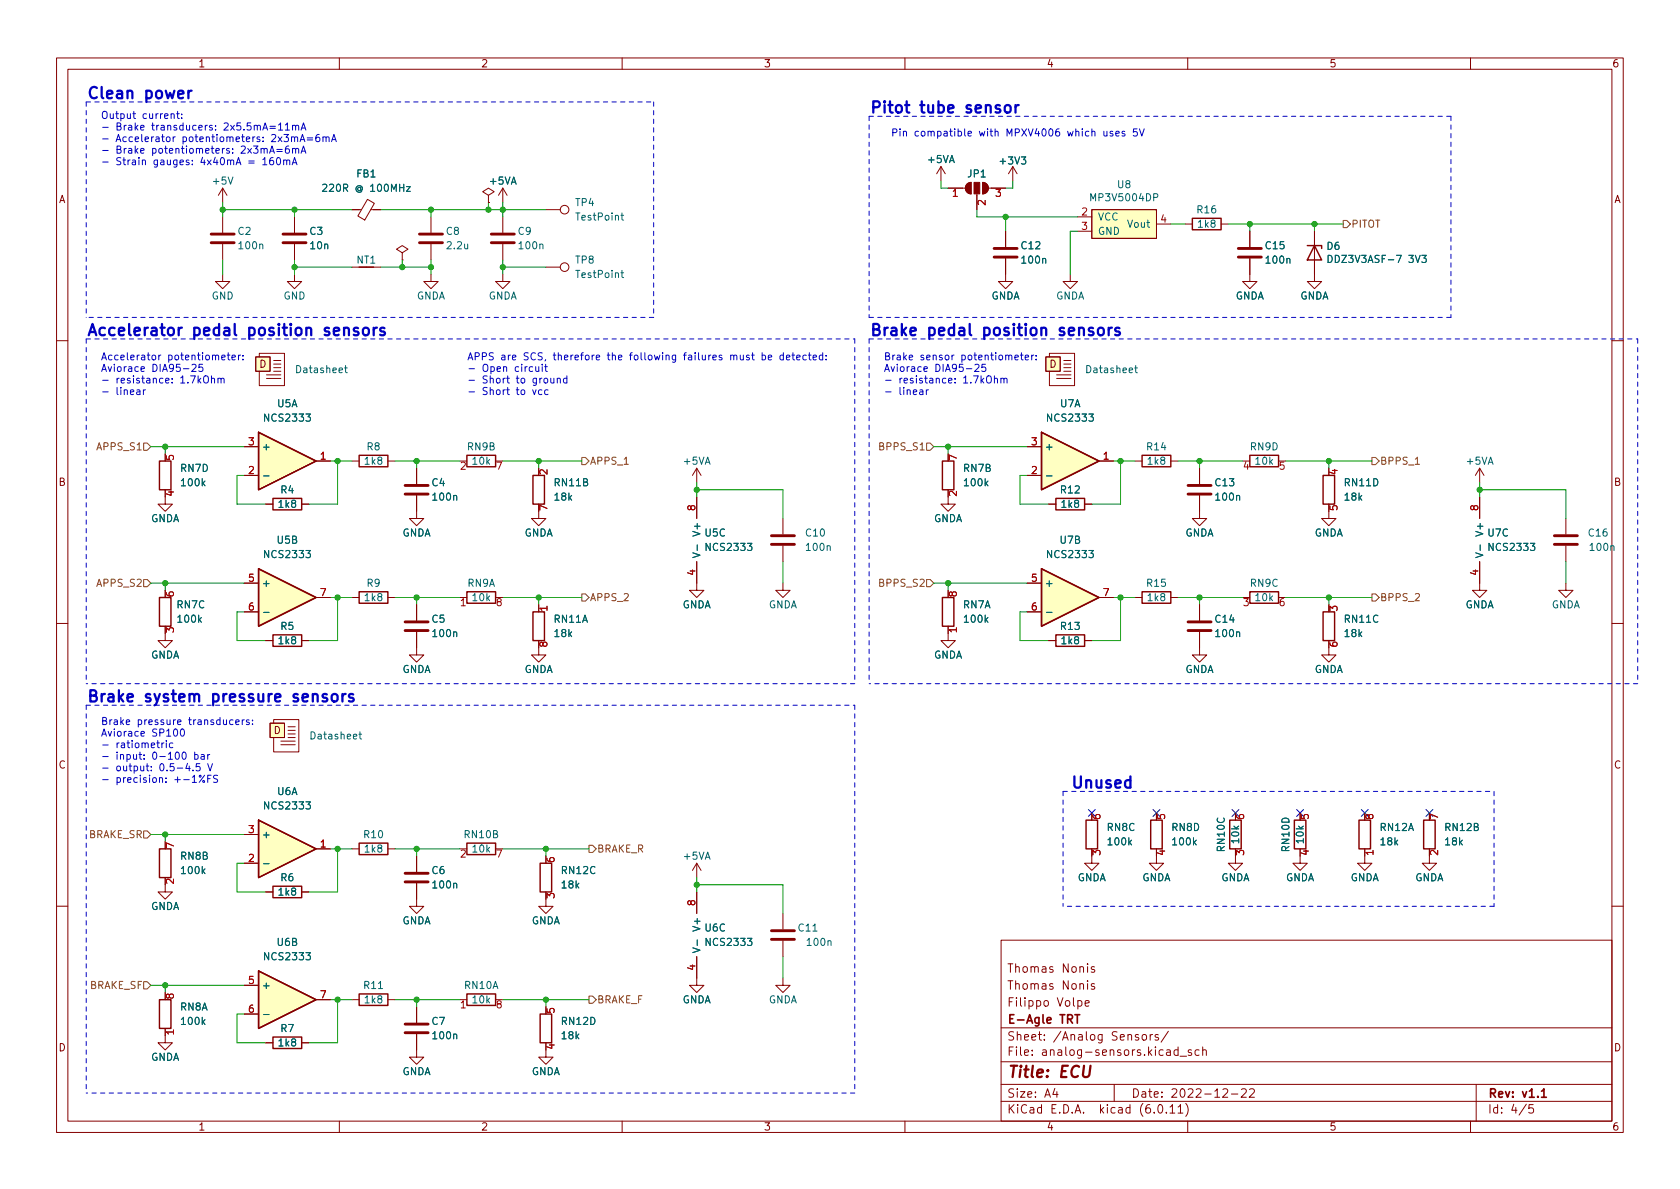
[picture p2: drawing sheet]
<svg xmlns="http://www.w3.org/2000/svg" width="297mm" height="210mm" viewBox="0 0 297 210" stroke-linecap="round" stroke-linejoin="round" font-family="sans-serif">
<g fill="none" stroke="#840000" stroke-width=".18">
<path d="M10 10.2h277v190.1h-277zM12 12.2h273v186.1h-273zM60 10.2v2M110 10.2v2M160 10.2v2M210 10.2v2M260 10.2v2M39.4 33.3l-.8 1.2M39.4 33.3v2.5M39.4 38.3v2.8M39.4 33.3l.7 1.2M52.1 38.3v2.8"/>
<path d="M62.2 37.1h1.7M65 35.2l1.2 .8-1.7 2.9-1.2-.7zM65.6 37.1h1.7M76.2 38.3v2.8M86.4 34.5l1-.6-1-.6-1.1 .6 1.1 .6v1.3M86.4 35.8h.1M88.9 33.3l-.8 1.2M88.9 33.3v2.5M88.9 38.3v2.8M88.9 33.3l.8 1.2M96.5 37.1h2.6M166.4 29.5l-.8 1.2"/>
<path d="M166.4 29.5v2.5M166.4 29.5l.7 1.2M167.6 33.3h3.1M171.7 32.3a1.02 1.02 0 0 0-1 1 1.02 1.02 0 0 0 1 1M171.7 32.3v2M172.7 34.3v2.8M173.7 32.3v2M173.7 32.3a1.02 1.02 0 0 1 1.1 1 1.02 1.02 0 0 1-1.1 1M174.8 33.3h3M179.1 29.5l-.8 1.2M179.1 29.5v2.5M179.1 29.5l.7 1.2"/>
<path d="M190.5 38.3h2.5M193 37.1h11.5v5.1h-11.5zM204.5 39.6h2.5M209.5 39.6h1.3M215.9 39.6h1.3M39.4 48.5v1.3h1.2l-1.2 1.2-1.3-1.2h1.3M39.4 43.2v2.8M52.1 48.5v1.3h1.2l-1.2 1.2-1.3-1.2h1.3M52.1 43.2v2.8M62.2 47.2h5.1M71.1 44.7l1-.6-1-.7-1 .7 1 .6v1.3M71.1 46h.1"/>
<path d="M76.2 48.5v1.3h1.3l-1.3 1.2-1.3-1.2h1.3M76.2 43.2v2.8M88.9 48.5v1.3h1.3l-1.3 1.2-1.3-1.2h1.3M88.9 43.2v2.8M96.5 47.2h2.6M177.8 45.7v4.1h1.3l-1.3 1.2-1.3-1.2h1.3M177.8 40.9v2.8M189.2 48.5v1.3h1.3l-1.3 1.2-1.2-1.2h1.2M190.5 40.9h2.5M221 45.7v4.1h1.2l-1.2 1.2-1.3-1.2h1.3M221 40.9v2.8M232.4 40.9v8.9h1.3l-1.3 1.2-1.3-1.2h1.3"/>
<path d="M10 60.2h2M43.2 79h2.5M45.2 63.1h2.6v2.6h-2.6zM45.8 63.1v-.6h4.5v5.7h-4.5v-2.5M47.1 66.9h2.6M47.1 66.3h2.6M48.4 65.7h1.3M48.4 65h1.3M48.4 64.4h1.3M48.4 63.7h1.3M181.6 79h2.5M184.9 63.1h2.6v2.6h-2.6z"/>
<path d="M185.5 63.1v-.6h4.5v5.7h-4.5v-2.5M186.8 66.9h2.6M186.8 66.3h2.6M188.1 65.7h1.3M188.1 65h1.3M188.1 64.4h1.3M188.1 63.7h1.3M285 60.2h2M29.2 86.6v2.5h1.3l-1.3 1.3-1.3-1.3h1.3M29.2 80.3v1.2M43.2 84.1h2.5M47 89.1h1.3"/>
<path d="M53.3 89.1h1.3M55.9 81.5h2.5M62.2 81.5h1.3M68.6 81.5h1.2M73.7 87.6v4.1h1.2l-1.2 1.3-1.3-1.3h1.3M73.7 82.8v2.8M81.3 81.5h1.2M87.6 81.5h1.3M95.2 89.1v2.6h1.3l-1.3 1.3-1.2-1.3h1.2M95.2 82.8v1.3M123.2 99.3v5.1h1.3l-1.3 1.3-1.3-1.3h1.3M123.2 82.8l-.8 1.3"/>
<path d="M123.2 82.8v2.5M123.2 87.9v3.8M123.2 82.8l.8 1.3M138.4 91.7v2.8M138.4 96.5v2.8M167.6 86.6v2.5h1.3l-1.3 1.3-1.2-1.3h1.2M167.6 80.3v1.2M181.6 84.1h2.5M185.4 89.1h1.3M191.8 89.1h1.2M194.3 81.5h2.5M200.7 81.5h1.2"/>
<path d="M207 81.5h1.3M212.1 87.6v4.1h1.3l-1.3 1.3-1.3-1.3h1.3M212.1 82.8v2.8M219.7 81.5h1.3M226.1 81.5h1.2M234.9 89.1v2.6h1.3l-1.3 1.3-1.2-1.3h1.2M234.9 82.8v1.3M261.6 99.3v5.1h1.3l-1.3 1.3-1.3-1.3h1.3M261.6 82.8v2.5M261.6 87.9v3.8M261.6 82.8l-.7 1.3M261.6 82.8l.8 1.3"/>
<path d="M276.9 91.7v2.8M276.9 96.5v2.8M10 110.2h2M29.2 110.7v2.6h1.3l-1.3 1.2-1.3-1.2h1.3M29.2 104.4v1.3M43.2 103.1h2.5M43.2 108.2h2.5M47 113.3h1.3M53.3 113.3h1.3M55.9 105.7h2.5M62.2 105.7h1.3M68.6 105.7h1.2"/>
<path d="M73.7 111.8v4h1.2l-1.2 1.3-1.3-1.3h1.3M73.7 106.9v2.8M81.3 105.7h1.2M87.6 105.7h1.3M95.2 113.3v2.5h1.3l-1.3 1.3-1.2-1.3h1.2M95.2 106.9v1.3M138.4 103.1v1.3h1.3l-1.3 1.3-1.2-1.3h1.2M167.6 110.7v2.6h1.3l-1.3 1.2-1.2-1.2h1.2M167.6 104.4v1.3M181.6 103.1h2.5M181.6 108.2h2.5M185.4 113.3h1.3"/>
<path d="M191.8 113.3h1.2M194.3 105.7h2.5M200.7 105.7h1.2M207 105.7h1.3M212.1 111.8v4h1.3l-1.3 1.3-1.3-1.3h1.3M212.1 106.9v2.8M219.7 105.7h1.3M226.1 105.7h1.2M234.9 113.3v2.5h1.3l-1.3 1.3-1.2-1.3h1.2M234.9 106.9v1.3M276.9 103.1v1.3h1.2l-1.2 1.3-1.3-1.3h1.3M285 110.2h2"/>
<path d="M47.8 127.9h2.5v2.5h-2.5zM48.4 127.9v-.7h4.4v5.8h-4.4v-2.6M49.7 131.7h2.5M49.7 131.1h2.5M50.9 130.4h1.3M50.9 129.8h1.3M50.9 129.2h1.3M50.9 128.5h1.3M29.2 155.2v2.5h1.3l-1.3 1.3-1.3-1.3h1.3M29.2 148.8v1.3M43.2 152.6h2.5M43.2 147.6h2.5"/>
<path d="M47 157.7h1.3M53.3 157.7h1.3M55.9 150.1h2.5M62.2 150.1h1.3M68.6 150.1h1.2M73.7 156.2v4.1h1.2l-1.2 1.2-1.3-1.2h1.3M73.7 151.4v2.8M81.3 150.1h1.2M87.6 150.1h1.3M96.5 157.7v2.6h1.3l-1.3 1.2-1.3-1.2h1.3M96.5 151.4v1.2M123.2 152.6v2.6"/>
<path d="M123.2 157.7v3.8M123.2 152.6l-.8 1.3M123.2 152.6l.8 1.3M193 150.1v2.5h1.3l-1.3 1.3-1.2-1.3h1.2M193 143.8v1.2M204.5 150.1v2.5h1.2l-1.2 1.3-1.3-1.3h1.3M204.5 143.8v1.2M218.4 150.1v2.5h1.3l-1.3 1.3-1.2-1.3h1.2M218.4 143.8v1.2M229.9 150.1v2.5h1.2l-1.2 1.3-1.3-1.3h1.3M229.9 143.8v1.2M241.3 150.1v2.5h1.3l-1.3 1.3-1.3-1.3h1.3"/>
<path d="M241.3 143.8v1.2M252.7 150.1v2.5h1.3l-1.3 1.3-1.2-1.3h1.2M252.7 143.8v1.2M10 160.2h2M29.2 175.5v1.3M43.2 174.2h2.5M43.2 179.3h2.5M55.9 176.8h2.5M62.2 176.8h1.3M68.6 176.8h1.2M73.7 178v2.8M81.3 176.8h1.2"/>
<path d="M87.6 176.8h1.3M96.5 178v1.3M123.2 169.2v5h1.3l-1.3 1.3-1.3-1.3h1.3M138.4 173v1.2h1.3l-1.3 1.3-1.2-1.3h1.2M138.4 161.5v2.8M138.4 166.4v2.8M177 166.3h108v32h-108zM184.7 177l.4-.1 .3 .3v.4l-.3 .3h-.4l-.1-.3v-.4zM186.1 174l-.3-.1-.2 .2v.3l.5 .1v.4h-.5M186.1 171l-.3-.1-.2 .2v.3l.5 .1v.4h-.5M285 160.2h2M29.2 181.9v2.5h1.3l-1.3 1.3-1.3-1.3h1.3"/>
<path d="M47 184.4h1.3M53.3 184.4h1.3M60 198.3v2M73.7 182.9v4h1.2l-1.2 1.3-1.3-1.3h1.3M96.5 184.4v2.5h1.3l-1.3 1.3-1.3-1.3h1.3M110 198.3v2M160 198.3v2M177 194.8h108M177 191.8h108M177 187.8h108M177 181.8h108M182.5 186.5v.1"/>
<path d="M182.5 185.7v.1M184.6 183.8v.1M184.6 183v.1M194.9 182.9v1.2l-.3 .3h-.4M194.9 183l-.5-.1-.3 .3v.4l.2 .3h.6M197 191.8v3M206.6 182.4l-1.3 1.9M208.6 186.8h1.2M209.6 195.1a1.72 1.72 0 0 1 0 2.3M210 198.3v2M210.6 185.7l-.3-.1-.2 .2v.3l.5 .1v.4h-.5M212 185.7l-.4-.1-.3 .3v.4l.1 .3h.6"/>
<path d="M212.6 185.8l.3-.2 .3 .1 .1 .9M212.6 185.1v1.5M217.7 193.5h1.2M219.5 192.7l.6-.2 .2 .2 .1 .3-1 1h1M220.9 192.7l.6-.2 .2 .2 .1 .3-.9 1h.9M260 198.3v2M261 191.8v6.5M271.1 195.3h-.7l-.1 .7 .2-.1 .5 .1 .2 .2-.1 .5-.2 .1-.6-.1"/>
<circle cx="99.8" cy="37.1" r=".76"/>
<circle cx="99.8" cy="47.2" r=".76"/>
</g>
<path d="M185.1 180.4l.7-.1v-.3l-.5-.1-.2 .2 .1 .8h.6" fill="none" stroke="#840000" stroke-width=".3"/>
<g fill="none" stroke="#840000" stroke-width=".51">
<path d="M37.3 42.9h4.1M37.3 41.4h4.1M50 42.9h4.1M50 41.4h4.1M74.2 42.9h4M74.2 41.4h4M86.9 42.9h4M86.9 41.4h4M175.8 45.5h4M175.8 43.9h4M218.9 45.5h4.1M218.9 43.9h4.1"/>
<path d="M71.6 87.4h4.1M71.6 85.8h4.1M136.4 94.7h4.1M136.4 96.3h4.1M210.1 87.4h4M210.1 85.8h4M274.8 94.7h4.1M274.8 96.3h4.1M71.6 111.5h4.1M71.6 110h4.1M210.1 111.5h4M210.1 110h4"/>
<path d="M71.6 156h4.1M71.6 154.4h4.1M136.4 164.6h4.1M136.4 166.1h4.1M71.6 182.6h4.1M71.6 181.1h4.1"/>
</g>
<g fill="none" stroke="#006464" stroke-width=".18">
<path d="M40.3 31.3l.5 1.3 .4-1.3M109.8 38.1h.5M110 37.7v1l.3 .2M180.6 27.7h.8l-.5 .5 .4 .2v.5l-.2 .1-.5-.1M204 34.9h.6l.1-.2v-.3l-.7-.2v1.3M45.9 43.3l.2-.1h.3l.1 .8M82.1 43.2l.1 .7 .3 .1 .2-.1M82.7 43.2v.8M95.5 43.3l.1-.1h.3l.1 .8M109.8 48.2h.5M110 47.8v1.1l.3 .2M184.4 45.8l.1-.1 .3 .1 .1 .7"/>
<path d="M227.5 45.8l.2-.1 .3 .1 .1 .7M246.9 45.1h.9l-.6 1.3M54.1 73.2h.8l-.4 .5 .3 .1v.6l-.2 .1-.5-.1M60.9 65.1h.5M61.1 64.6v1.1l.3 .2M192.5 73.2h.8l-.4 .5 .4 .1v.6l-.2 .1-.6-.1M200.6 65.1h.5M200.8 64.6v1.1l.3 .2M35.9 85.4l.3 .5M36.2 85.1l-.4 .4M46.6 84.2h1M54.1 97.3h.8l-.4 .5 .3 .1v.6l-.2 .1-.5-.1"/>
<path d="M80.2 87.7l.2-.1 .3 .1 .1 .8M123.3 96.4v.9M132.2 96.1h.7l-.4 .5 .4 .1v.5l-.2 .1-.5-.1M146.3 96.6l.1-.1 .3 .1 .1 .7M174.3 85.4l.4 .5M174.7 85.1l-.5 .4M185 84.2h1M192.5 97.3h.8l-.4 .5 .4 .1v.6l-.2 .1-.6-.1M218.6 87.7l.2-.1 .3 .1 .1 .8M261.7 96.4v.9M270.6 96.1h.8l-.4 .5 .3 .1v.5l-.2 .1-.5-.1M284.8 96.6l.2-.1 .3 .1 .1 .7"/>
<path d="M35.2 109.6l.4 .4M35.6 109.2l-.5 .5M46.6 108.3h1M80.2 111.9l.2-.2 .3 .1 .1 .8M174.3 109.6l.4 .4M174.7 109.2l-.5 .5M185 108.3h1M218.6 111.9l.2-.2 .3 .1 .1 .8M63.5 129.8h.4M63.6 129.4v1.1l.3 .2M35.9 154l.3 .5M36.2 153.6l-.4 .5"/>
<path d="M46.6 152.7h1M54.1 141.8h.8l-.4 .5 .3 .1v.5l-.2 .2-.5-.2M80.2 156.3l.2-.1h.3l.1 .8M199.7 148.9l.4 .5M200.1 148.6l-.5 .4M211.1 148.9l.4 .5M211.5 148.6l-.5 .4M46.6 179.4h1M54.1 168.5h.8l-.4 .4 .3 .2v.5l-.2 .1-.5-.1M66.9 174.8h.7M123.3 166.2v1M132.2 165.9h.7l-.4 .5 .4 .1v.6l-.2 .1-.5-.1"/>
<path d="M143.7 164.7h.8M146.4 166.5l.2-.2 .3 .1v.8M35.9 180.7l.3 .5M36.2 180.3l-.4 .5M80.2 183l.2-.1h.3l.1 .8"/>
</g>
<g fill="none" stroke="#840000" stroke-width=".25">
<path d="M210.8 38.6h5.1v2h-5.1zM231.1 43.4h2.6v.5M232.4 43.4l1.3 2.6h-2.6zM45.7 76.4l10.2 5.1-10.2 5.1zM184.1 76.4l10.2 5.1-10.2 5.1zM28.2 81.5h2v5.1h-2zM48.3 88.1h5v2.1h-5zM63.5 80.5h5.1v2h-5.1zM82.5 80.5h5.1v2h-5.1zM94.2 84.1h2.1v5h-2.1zM166.6 81.5h2.1v5.1h-2.1zM186.7 88.1h5.1v2.1h-5.1z"/>
<path d="M201.9 80.5h5.1v2h-5.1zM221 80.5h5.1v2h-5.1zM233.9 84.1h2.1v5h-2.1zM28.2 105.7h2v5h-2zM45.7 100.6l10.2 5.1-10.2 5zM48.3 112.3h5v2h-5zM63.5 104.6h5.1v2.1h-5.1zM82.5 104.6h5.1v2.1h-5.1zM94.2 108.2h2.1v5.1h-2.1zM166.6 105.7h2.1v5h-2.1zM184.1 100.6l10.2 5.1-10.2 5zM186.7 112.3h5.1v2h-5.1z"/>
<path d="M201.9 104.6h5.1v2.1h-5.1zM221 104.6h5.1v2.1h-5.1zM233.9 108.2h2.1v5.1h-2.1zM28.2 150.1h2v5.1h-2zM45.7 145l10.2 5.1-10.2 5.1zM48.3 156.7h5v2h-5zM63.5 149.1h5.1v2h-5.1zM82.5 149.1h5.1v2h-5.1zM95.5 152.6h2v5.1h-2zM192 145h2.1v5.1h-2.1zM203.5 145h2v5.1h-2zM217.4 145h2.1v5.1h-2.1z"/>
<path d="M228.9 145h2v5.1h-2zM240.3 145h2v5.1h-2zM251.7 145h2v5.1h-2zM28.2 176.8h2v5.1h-2zM45.7 171.7l10.2 5.1-10.2 5.1zM63.5 175.8h5.1v2h-5.1zM82.5 175.8h5.1v2h-5.1zM95.5 179.3h2v5.1h-2zM48.3 183.4h5v2h-5z"/>
</g>
<g fill="none" stroke="#a90000" stroke-width=".18">
<path d="M168.5 33.8l.4-.3v1.2M174.2 35.4v.8l-.9-.8-.4 .3 .1 .5M176.1 33.5h.8l-.4 .4 .3 .2v.5l-.1 .1-.6-.1M29.4 80.6v.6l.6 .1-.1-.2v-.4l.2-.2 .5 .1 .1 .2-.1 .5M30.3 86.8v.8l-1-.3M81.6 81.8l.4-.1 .3 .4-.8 .9h.8M87.8 81.7h.9l-.6 1.3M96.7 83.1v.8l-.9-.8-.4 .2 .2 .5M96.7 89.9l-1.3-.5v.8M169.1 86.9v.8l-.9-.8-.4 .2 .2 .5M169.1 81l-1.3-.5v.8M220.3 81.7l-.3 .9h.8"/>
<path d="M227 81.7h-.6l-.1 .6 .2-.1 .4 .1 .2 .1-.1 .5-.2 .1-.5-.1M235.1 89.5v.6h.6l-.1-.1 .1-.5 .2-.1 .4 .1 .1 .2-.1 .4M236 83v.8l-.9-.3M29.4 111.8v-.8l.5 .4 .1-.3h.6l.1 .2-.1 .5M29.4 104.8l.1 .3a.86 .86 0 0 0 1.2 0l-.1-.4h-.5l-.2 .2v.2l.2 .3M81.6 106.2l.3-.3v1.2M88.1 106.4l-.2-.2 .1-.2 .1-.1h.4l.1 .2v.2l-.6 .2-.1 .1 .1 .4 .1 .1h.4l.1-.2v-.3l-.2-.2M96 113.8l.2-.2h.4l.1 .2v.4l-.5 .1-.2-.1-.1-.6h-.2l-.2 .1-.1 .3 .2 .2 .1 .1 .3-.3M96.7 107.6h-1.3l.4 .3M168.4 104.9l.2-.2h.4l.1 .2-.1 .4-.4 .1-.2-.1-.1-.6h-.2l-.2 .1-.1 .3 .2 .2 .1 .1 .3-.3M169.1 111.4h-1.3l.4 .3M219.9 105.9h.8l-.4 .4 .3 .2v.5l-.1 .1-.6-.1"/>
<path d="M226.9 105.9h-.3a.85 .85 0 0 0 0 1.2l.4-.1 .1-.4-.3-.3-.3 .1-.2 .2M235.1 108v-.8l.5 .4 .1-.3h.6l.1 .1-.1 .6M235.1 113.7l.1 .3a.86 .86 0 0 0 1.2 0l-.1-.4h-.4l-.3 .2 .1 .4 .2 .1M30.7 155.5v.7l-.9-.7-.4 .2 .1 .5M30.7 149.6l-1.3-.6v.9M81.6 150.4l.4-.1 .3 .4-.8 .9h.8M87.8 150.3h.9l-.6 1.3M96.7 158.8v-.8l.5 .4 .1-.3h.6l.1 .1-.1 .6M96.7 151.8l.1 .3a.86 .86 0 0 0 1.2 0l-.1-.4h-.5l-.2 .2v.2l.2 .3M193.2 151.2v-.8l.5 .4 .1-.4h.6l.1 .2-.1 .6M193.2 144.2l.1 .3a.86 .86 0 0 0 1.2 0l-.1-.4-.4-.1-.3 .3 .1 .3 .2 .2M204.7 144.1v.6l.6 .1-.2-.2 .1-.4 .2-.2 .4 .1 .1 .2-.1 .5"/>
<path d="M205.5 150.3v.8l-.9-.3M218.6 151.2v-.8l.5 .4 .1-.4h.6l.1 .2-.1 .6M218.6 144.2l.1 .3a.86 .86 0 0 0 1.2 0l-.1-.4-.4-.1-.3 .3 .1 .3 .2 .2M230.1 144.1v.6l.6 .1-.2-.2 .1-.4 .2-.2 .4 .1 .1 .2-.1 .5M230.9 150.3v.8l-.9-.3M242 144.3l.3-.3 .3 .1 .2 .2-.1 .3-.4 .2-.2-.2-.2-.5-.2-.1-.1 .2-.1 .3 .1 .2 .2 .1 .2-.3M242.8 150.7h-1.3l.4 .4M254.2 150.4v.8l-.9-.8-.4 .2 .1 .5M254.2 144.5l-1.3-.5v.8M29.9 176l.3-.2h.4l.1 .2-.1 .4-.4 .1-.2-.1-.2-.6h-.2l-.1 .1-.1 .4 .1 .1 .2 .1 .2-.2M81.6 177.3l.3-.3v1.2M88.1 177.5l-.2-.2 .1-.2 .1-.1h.4l.1 .2v.2l-.6 .2-.1 .2 .1 .3 .1 .1h.4l.1-.2v-.2l-.2-.3"/>
<path d="M96.7 178.4v.6h.6l-.1-.1 .1-.5 .1-.1 .5 .1 .1 .2-.1 .4M30.7 182.5h-1.3l.4 .4M97.6 184.6v.8l-.9-.3"/>
</g>
<g fill="#ffffc2" stroke="#ffffc2" stroke-width=".18">
<path d="M45.7 76.4l10.2 5.1-10.2 5.1z"/>
<path d="M193 37.1h11.5v5.1h-11.5z"/>
<path d="M45.2 63.1h2.6v2.6h-2.6z"/>
<path d="M45.7 171.7l10.2 5.1-10.2 5.1z"/>
<path d="M45.7 100.6l10.2 5.1-10.2 5z"/>
<path d="M184.1 100.6l10.2 5.1-10.2 5z"/>
<path d="M184.1 76.4l10.2 5.1-10.2 5.1z"/>
<path d="M184.9 63.1h2.6v2.6h-2.6z"/>
<path d="M45.7 145l10.2 5.1-10.2 5.1z"/>
<path d="M47.8 127.9h2.5v2.5h-2.5z"/>
</g>
<g fill="#840000" stroke="#840000" stroke-width=".18">
<path d="M171 32.6l.7-.3v2a1.02 1.02 0 0 1-.9-.6 1.02 1.02 0 0 1 .2-1.1z"/>
<path d="M172.2 32.3h1v2h-1z"/>
<path d="M173.7 32.3a1.02 1.02 0 0 1 1.1 1 1.02 1.02 0 0 1-1.1 1z"/>
</g>
<g fill="none" stroke="#725600" stroke-width=".18">
<path d="M237.5 39h.6l.7 .6-.7 .7h-.6zM25.4 78.4h.6l.7 .6-.7 .6h-.6zM162.7 79.6h.7M163.8 78.4h.7l.6 .6-.6 .6h-.7zM102.9 80.9h.6l.6 .6-.6 .7h-.6zM242.6 80.9h.6l.6 .6-.6 .7h-.6zM250.2 82.1h.8M25.4 102.5h.6l.7 .6-.7 .7h-.6zM102.9 105h.6l.6 .7-.6 .6h-.6zM163.8 102.5h.7l.6 .6-.6 .7h-.7zM242.6 105h.6l.6 .7-.6 .6h-.6zM25.4 146.9h.6l.7 .7-.7 .6h-.6z"/>
<path d="M104.1 149.5h.7l.6 .6-.6 .6h-.7zM25.4 173.6h.6l.7 .6-.7 .7h-.6zM104.1 176.1h.7l.6 .7-.6 .6h-.7z"/>
</g>
<g fill="none" stroke="#0000c2" stroke-width=".18">
<path d="M23.7 19.7v1.1l.3 .2M31.4 19.7v1.1l.3 .2M18.2 22.5h.9M18.2 24.6h.9M18.2 26.6h.9M18.2 28.7h.9M23.5 20.1h.5M25.2 28.4l.2-.1 .3 .1v.7M29.5 24.3l.3-.1 .3 .2v.4l-.3 .2h-.3l-.1-.2zM30.6 24.2v.8M31 24.2l-.4 .2M31.2 20.1h.5"/>
<path d="M32.1 20.8v.2M32.1 20.2v.1M34 29v.1M34 28.4v.1M37.5 22.2h-.3l-.2 .1 .1 .2 .4 .1v.3h-.5M38.1 22.9v.1M38.1 22.2v.1M39.7 26.2l-.4 .3M40.5 26.3l-.3-.1-.1 .2v.2l.4 .1v.3h-.4M41.1 27v.1M41.1 26.3v.1M45.1 24.2l-.4 .2"/>
<path d="M45.9 24.3l-.3-.1-.2 .2 .1 .2 .4 .1v.3h-.5M46.5 28.2l.3-.3v1.2M46.5 29.1h.7M46.5 24.9v.1M46.5 24.3v.1M53.2 23l.5-1.3 .4 1.3M53.2 27.1l.5-1.3 .4 1.3M53.4 22.6h.6M53.4 26.7h.6M58.6 25l.4-1.2 .5 1.2M58.7 24.7h.6M170.6 22.8v1.1l.1 .2"/>
<path d="M171.2 23.6l.6-.1-.1-.2-.4-.1-.1 .2v.6h.5M201 22.8h-.6v.6l.2-.1h.4l.1 .2-.1 .4-.1 .2-.5-.2M201.5 22.8l.4 1.3 .4-1.3M18.2 67.2h.9M18.2 69.3h.9M24.9 65.3l.6-.2v-.2l-.4-.1-.2 .2 .1 .6h.5M25.7 68.9l-.3 .3M27 62.9l.3-.1 .2 .2v.4l-.2 .2h-.3l-.1-.2zM28.1 62.8v.8M28.4 62.8l-.3 .2M29.3 67.3l.6-.1-.1-.3h-.3l-.2 .2v.6h.5M30.4 67.6v.1"/>
<path d="M30.4 66.9v.2M35.8 64.4h-.6v.6l.1-.1 .5 .1 .1 .1-.1 .5-.2 .1-.4-.1M39.1 67.1l.2-.2h.3v.8M41 63.2l.6-.1v-.2l-.4-.1-.2 .2 .1 .6h.5M42.2 62.8v.8M42.5 62.8l-.3 .2M43 63.5v.1M43 62.9v.1M82.9 67.2h1M82.9 69.3h1M82.9 65.2h1M89.6 66.9h.5"/>
<path d="M89.6 68.9h.5M89.8 66.5v1.1l.3 .1M89.8 68.5v1.1l.3 .2M96.3 64.8h.5M96.5 64.4v1.1l.3 .2M105.4 63.2l.6-.1v-.2l-.4-.1-.2 .2 .1 .6h.5M119.5 62.8v1l-.3 .3-.3-.1M119.5 62.9l-.4-.1-.2 .2 .1 .6h.5M120.8 62.8h.5M129.2 62.9l.2-.1 .3 .1v.7M129.2 62.8v.8M134.8 62.9l.3-.1 .3 .2-.2 .6h-.4"/>
<path d="M134.8 62.4v1.2M135.8 63.2l.7-.1-.1-.2-.4-.1-.2 .2 .1 .6h.5M138.5 62.9l-.4-.1-.2 .2 .1 .6h.5M156.6 67.2h1M156.6 69.3h1M163.4 65.3l.6-.2-.1-.2-.4-.1-.1 .2v.6h.5M164.1 68.9l-.3 .3M167.7 67.3l.6-.1v-.3h-.4l-.2 .2 .1 .6h.5M168.7 62.8l-.4 .2M168.9 67.6v.1M168.9 66.9v.2M174.2 64.4h-.6v.6l.2-.1 .4 .1 .1 .1-.1 .5-.1 .1-.5-.1"/>
<path d="M177.5 67.1l.2-.2h.3l.1 .8M181.3 63.2l.6-.1-.1-.2-.4-.1-.1 .2v.6h.5M182.4 62.8v.8M182.8 62.8l-.4 .2M183.2 63.5v.1M183.2 62.9v.1M18.2 131.7h.9M18.2 133.8h.9M18.2 135.8h.9M18.2 137.9h.9M24.9 129.8l.6-.2v-.2l-.4-.1-.2 .2 .1 .6h.5M25.5 134.1v.2"/>
<path d="M25.5 133.5v.1M26.7 136.2v.1M26.7 135.5v.1M28.2 137.6l.2-.1 .3 .1v.8M29.3 138.2v.2M29.3 137.6v.1M29.4 131v.1M29.4 131.4v.8M30.6 131.4h-.4l-.2 .2 .1 .6h.5M31.4 127.7l.6-.1-.1-.3h-.3l-.2 .2 .1 .6h.4M32.4 133.1l.1-.1a.68 .68 0 0 1 .4 .6 .68 .68 0 0 1-.4 .7 .84 .84 0 0 1-.1-1.2zM35.3 135h-.6v.6l.2-.1 .4 .1 .1 .2-.1 .4-.1 .1-.5-.1"/>
<path d="M38.5 137.1h-.5l-.2 .1v.4l.6 .2 .1 .3-.3 .3-.4-.1M44 127.3h-.3l-.1 .2v.2l.4 .1v.3h-.4M44.6 128v.1M44.6 127.3v.2"/>
</g>
<path d="M160 18.6h.8M160.3 17.9v1.7l.1 .2 .4 .1M31.6 57.9v1.4M32.2 57.9l-.4 .1-.2 .3" fill="none" stroke="#0000c2" stroke-width=".4"/>
<g fill="none" stroke="#0000c2" stroke-width=".18" stroke-dasharray=".8 .8">
<path d="M15.2 18v38.1M15.2 18h100.4M115.6 18v38.1M153.7 20.6h102.8M153.7 20.6v35.5M256.5 20.6v35.5M15.2 59.9h135.9M15.2 59.9v61M115.6 56.1h-100.4M151.1 59.9v61M153.7 59.9h135.9M153.7 59.9v61"/>
<path d="M256.5 56.1h-102.8M289.6 59.9v61M15.2 124.7h135.9M15.2 124.7v68.6M151.1 124.7v68.6M151.1 120.9h-135.9M188 139.9h76.2M188 139.9v20.4M264.2 139.9v20.4M289.6 120.9h-135.9M264.2 160.3h-76.2M151.1 193.3h-135.9"/>
</g>
<g fill="none" stroke="#009600" stroke-width=".18">
<path d="M39.4 35.8v2.5M39.4 37.1h22.8M52.1 37.1v1.2M67.3 37.1h29.2M76.2 37.1v1.2M86.4 35.8v1.3M88.9 35.8v2.5M166.4 32v1.3h1.2M172.7 37.1v1.2h17.8M177.8 38.3v2.6M179.1 32v1.3h-1.3M207 39.6h2.5"/>
<path d="M217.2 39.6h20.3M221 39.6v1.3M232.4 39.6v1.3M39.4 46v2.5M52.1 46v2.5M52.1 47.2h10.1M67.3 47.2h8.9M71.1 46v1.2M76.2 46v2.5M88.9 47.2h7.6M88.9 46v2.5M190.5 40.9h-1.3v7.6"/>
<path d="M26.7 79h16.5M29.2 79v1.3M165.1 79h16.5M167.6 79v1.3M43.2 84.1h-1.3v5h5.1M58.4 81.5h3.8M59.7 81.5v7.6h-5.1M69.8 81.5h11.5M73.7 81.5v1.3M88.9 81.5h14M95.2 81.5v1.3M123.2 86.6h15.2v5.1"/>
<path d="M123.2 85.3v2.6M138.4 99.3v3.8M181.6 84.1h-1.3v5h5.1M196.8 81.5h3.9M198.1 81.5v7.6h-5.1M208.3 81.5h11.4M212.1 81.5v1.3M227.3 81.5h15.3M234.9 81.5v1.3M261.6 85.3v2.6M261.6 86.6h15.3v5.1M276.9 99.3v3.8"/>
<path d="M26.7 103.1h16.5M29.2 103.1v1.3M43.2 108.2h-1.3v5.1h5.1M58.4 105.7h3.8M59.7 105.7v7.6h-5.1M69.8 105.7h11.5M73.7 105.7v1.2M88.9 105.7h14M95.2 105.7v1.2M165.1 103.1h16.5M167.6 103.1v1.3M181.6 108.2h-1.3v5.1h5.1"/>
<path d="M196.8 105.7h3.9M198.1 105.7v7.6h-5.1M208.3 105.7h11.4M212.1 105.7v1.2M227.3 105.7h15.3M234.9 105.7v1.2M26.7 147.6h16.5M29.2 147.6v1.2M43.2 152.6h-1.3v5.1h5.1M58.4 150.1h3.8M59.7 150.1v7.6h-5.1M69.8 150.1h11.5"/>
<path d="M73.7 150.1v1.3M88.9 150.1h15.2M96.5 150.1v1.3M123.2 156.5h15.2v5M123.2 155.2v2.5M26.7 174.2h16.5M29.2 174.2v1.3M43.2 179.3h-1.3v5.1h5.1M58.4 176.8h3.8M59.7 176.8v7.6h-5.1M69.8 176.8h11.5M73.7 176.8v1.2"/>
<path d="M88.9 176.8h15.2M96.5 176.8v1.2M138.4 169.2v3.8"/>
</g>
<path d="M192.4 143.1l1.2 1.3M193.6 143.1l-1.2 1.3M203.9 143.1l1.2 1.3M205.1 143.1l-1.2 1.3M217.8 143.1l1.2 1.3M219 143.1l-1.2 1.3M229.3 143.1l1.2 1.3M230.5 143.1l-1.2 1.3M240.7 143.1l1.2 1.3M241.9 143.1l-1.2 1.3M252.1 143.1l1.2 1.3M253.3 143.1l-1.2 1.3" fill="none" stroke="#000084" stroke-width=".18"/>
<g fill="#009600" stroke="#009600" stroke-width=".18">
<circle cx="73.7" cy="150.1" r=".46"/>
<circle cx="96.5" cy="176.8" r=".46"/>
<circle cx="59.7" cy="105.7" r=".46"/>
<circle cx="73.7" cy="105.7" r=".46"/>
<circle cx="95.2" cy="105.7" r=".46"/>
<circle cx="76.2" cy="47.2" r=".46"/>
<circle cx="71.1" cy="47.2" r=".46"/>
<circle cx="88.9" cy="37.1" r=".46"/>
<circle cx="88.9" cy="47.2" r=".46"/>
<circle cx="86.4" cy="37.1" r=".46"/>
<circle cx="76.2" cy="37.1" r=".46"/>
<circle cx="95.2" cy="81.5" r=".46"/>
<circle cx="73.7" cy="81.5" r=".46"/>
<circle cx="123.2" cy="86.6" r=".46"/>
<circle cx="96.5" cy="150.1" r=".46"/>
<circle cx="123.2" cy="156.5" r=".46"/>
<circle cx="29.2" cy="79" r=".46"/>
<circle cx="39.4" cy="37.1" r=".46"/>
<circle cx="52.1" cy="37.1" r=".46"/>
<circle cx="52.1" cy="47.2" r=".46"/>
<circle cx="59.7" cy="81.5" r=".46"/>
<circle cx="29.2" cy="174.2" r=".46"/>
<circle cx="73.7" cy="176.8" r=".46"/>
<circle cx="59.7" cy="176.8" r=".46"/>
<circle cx="59.7" cy="150.1" r=".46"/>
<circle cx="29.2" cy="147.6" r=".46"/>
<circle cx="29.2" cy="103.1" r=".46"/>
<circle cx="167.6" cy="79" r=".46"/>
<circle cx="167.6" cy="103.1" r=".46"/>
<circle cx="177.8" cy="38.3" r=".46"/>
<circle cx="198.1" cy="105.7" r=".46"/>
<circle cx="234.9" cy="105.7" r=".46"/>
<circle cx="261.6" cy="86.6" r=".46"/>
<circle cx="212.1" cy="105.7" r=".46"/>
<circle cx="198.1" cy="81.5" r=".46"/>
<circle cx="212.1" cy="81.5" r=".46"/>
<circle cx="234.9" cy="81.5" r=".46"/>
<circle cx="221" cy="39.6" r=".46"/>
<circle cx="232.4" cy="39.6" r=".46"/>
</g>
<g font-size="2.8" fill="#0000c2">
<text x="15.2" y="17.5">Clean</text>
<text x="25.5" y="17.5">power</text>
<text x="153.7" y="20">Pitot</text>
<text x="162.6" y="20">tube</text>
<text x="171" y="20">sensor</text>
<text x="15.2" y="59.4">Accelerator</text>
<text x="34" y="59.4">pedal</text>
<text x="44.1" y="59.4">position</text>
<text x="58" y="59.4">sensors</text>
<text x="153.7" y="59.4">Brake</text>
<text x="164" y="59.4">pedal</text>
<text x="174.1" y="59.4">position</text>
<text x="187.9" y="59.4">sensors</text>
<text x="15.2" y="124.1">Brake</text>
<text x="25.5" y="124.1">system</text>
<text x="37.8" y="124.1">pressure</text>
<text x="52.4" y="124.1">sensors</text>
<text x="189.2" y="139.4">Unused</text>
</g>
<g font-size="2.8" fill="#840000">
<text x="178" y="191.2">Title:</text>
<text x="187.3" y="191.2">ECU</text>
</g>
<g font-size="2.1" fill="#840000">
<text x="178" y="172.5">Thomas</text>
<text x="187.7" y="172.5">Nonis</text>
<text x="178" y="178.5">Filippo</text>
<text x="178" y="175.5">Thomas</text>
<text x="186.9" y="178.5">Volpe</text>
<text x="187.7" y="175.5">Nonis</text>
<text x="178" y="184.5">Sheet:</text>
<text x="178" y="181.5">E-Agle</text>
<text x="186.2" y="184.5">/Analog</text>
<text x="187.4" y="181.5">TRT</text>
<text x="196.6" y="184.5">Sensors/</text>
<text x="178" y="187.2">File:</text>
<text x="184.4" y="187.2">analog-sensors.kicad_sch</text>
<text x="178" y="197.4">KiCad</text>
<text x="178" y="194.6">Size:</text>
<text x="184.7" y="194.6">A4</text>
<text x="185.7" y="197.4">E.D.A.</text>
<text x="194.6" y="197.4">kicad</text>
<text x="200" y="194.6">Date:</text>
<text x="201.8" y="197.4">(6.0.11)</text>
<text x="207" y="194.6">2022-12-22</text>
<text x="263" y="194.6">Rev:</text>
<text x="263" y="197.4">Id:</text>
<text x="267.1" y="197.4">4/5</text>
<text x="269.1" y="194.6">v1.1</text>
</g>
<g font-size="1.8" fill="#840000">
<text x="35" y="12.3">1</text>
<text x="85" y="12.3">2</text>
<text x="135" y="12.3">3</text>
<text x="185" y="12.3">4</text>
<text x="235" y="12.3">5</text>
<text x="285" y="12.3">6</text>
<text x="10.4" y="36.3">A</text>
<text x="285.4" y="36.3">A</text>
<text x="45.8" y="65.4">D</text>
<text x="185.5" y="65.4">D</text>
<text x="10.3" y="86.3">B</text>
<text x="285.3" y="86.3">B</text>
<text x="48.3" y="130.2">D</text>
<text x="10.3" y="136.3">C</text>
<text x="285.3" y="136.3">C</text>
<text x="10.3" y="186.3">D</text>
<text x="285.3" y="186.3">D</text>
<text x="35" y="200.3">1</text>
<text x="85" y="200.3">2</text>
<text x="135" y="200.3">3</text>
<text x="185" y="200.3">4</text>
<text x="235" y="200.3">5</text>
<text x="285" y="200.3">6</text>
</g>
<g font-size="1.8" fill="#0000c2">
<text x="17.8" y="21">Output</text>
<text x="20.5" y="23.1">Brake</text>
<text x="25.1" y="21">current:</text>
<text x="26.9" y="23.1">transducers:</text>
<text x="39.8" y="23.1">2x5.5mA=11mA</text>
<text x="20.5" y="25.1">Accelerator</text>
<text x="20.5" y="27.2">Brake</text>
<text x="20.5" y="29.2">Strain</text>
<text x="26.9" y="27.2">potentiometers:</text>
<text x="27.2" y="29.2">gauges:</text>
<text x="32.3" y="25.1">potentiometers:</text>
<text x="35.7" y="29.2">4x40mA</text>
<text x="42.8" y="27.2">2x3mA=6mA</text>
<text x="44.2" y="29.2">=</text>
<text x="46.9" y="29.2">160mA</text>
<text x="48.2" y="25.1">2x3mA=6mA</text>
<text x="157.5" y="24.1">Pin</text>
<text x="161.6" y="24.1">compatible</text>
<text x="173.2" y="24.1">with</text>
<text x="178.1" y="24.1">MPXV4006</text>
<text x="189.1" y="24.1">which</text>
<text x="195.6" y="24.1">uses</text>
<text x="17.8" y="63.7">Accelerator</text>
<text x="17.8" y="65.7">Aviorace</text>
<text x="26.8" y="65.7">DIA95-25</text>
<text x="29.6" y="63.7">potentiometer:</text>
<text x="82.5" y="63.7">APPS</text>
<text x="85.2" y="65.7">Open</text>
<text x="88.5" y="63.7">are</text>
<text x="91.1" y="65.7">circuit</text>
<text x="92.7" y="63.7">SCS,</text>
<text x="98.1" y="63.7">therefore</text>
<text x="107.8" y="63.7">the</text>
<text x="111.9" y="63.7">following</text>
<text x="121.6" y="63.7">failures</text>
<text x="129.9" y="63.7">must</text>
<text x="139" y="63.7">detected:</text>
<text x="156.2" y="63.7">Brake</text>
<text x="156.2" y="65.7">Aviorace</text>
<text x="162.7" y="63.7">sensor</text>
<text x="165.3" y="65.7">DIA95-25</text>
<text x="170" y="63.7">potentiometer:</text>
<text x="20.5" y="67.8">resistance:</text>
<text x="20.5" y="69.8">linear</text>
<text x="31.9" y="67.8">1.7kOhm</text>
<text x="85.2" y="67.8">Short</text>
<text x="85.2" y="69.8">Short</text>
<text x="91.4" y="67.8">to</text>
<text x="91.4" y="69.8">to</text>
<text x="94.4" y="67.8">ground</text>
<text x="94.4" y="69.8">vcc</text>
<text x="158.9" y="67.8">resistance:</text>
<text x="158.9" y="69.8">linear</text>
<text x="170.4" y="67.8">1.7kOhm</text>
<text x="17.8" y="128.2">Brake</text>
<text x="17.8" y="130.2">Aviorace</text>
<text x="24.2" y="128.2">pressure</text>
<text x="26.8" y="130.2">SP100</text>
<text x="33.4" y="128.2">transducers:</text>
<text x="20.5" y="132.3">ratiometric</text>
<text x="20.5" y="134.3">input:</text>
<text x="20.5" y="136.4">output:</text>
<text x="27" y="134.3">0-100</text>
<text x="28.2" y="136.4">0.5-4.5</text>
<text x="34.5" y="134.3">bar</text>
<text x="37" y="136.4">V</text>
<text x="20.5" y="138.4">precision:</text>
<text x="30.8" y="138.4">+-1%FS</text>
</g>
<g font-size="1.8" fill="#006464">
<text x="163.8" y="29.2">+5VA</text>
<text x="176.5" y="29.5">+3V3</text>
<text x="37.4" y="33">+5V</text>
<text x="56.7" y="34.3">220R</text>
<text x="62.8" y="34.3">@ 100MHz</text>
<text x="62.9" y="31.8">FB1</text>
<text x="86.3" y="33">+5VA</text>
<text x="170.9" y="31.8">JP1</text>
<text x="192.5" y="36">MP3V5004DP</text>
<text x="197.4" y="33.7">U8</text>
<text x="41.9" y="41.9">C2</text>
<text x="54.6" y="41.9">C3</text>
<text x="78.7" y="41.9">C8</text>
<text x="91.4" y="41.9">C9</text>
<text x="101.6" y="36.8">TP4</text>
<text x="101.6" y="39.4">TestPoint</text>
<text x="194.1" y="39.4">VCC</text>
<text x="194.1" y="41.9">GND</text>
<text x="199.2" y="40.6">Vout</text>
<text x="211.4" y="38.1">R16</text>
<text x="211.6" y="40.6">1k8</text>
<text x="41.9" y="44.5">100n</text>
<text x="54.6" y="44.5">10n</text>
<text x="62.9" y="47">NT1</text>
<text x="78.7" y="44.5">2.2u</text>
<text x="91.4" y="44.5">100n</text>
<text x="101.6" y="47">TP8</text>
<text x="180.3" y="44.5">C12</text>
<text x="180.3" y="47">100n</text>
<text x="223.5" y="44.5">C15</text>
<text x="223.5" y="47">100n</text>
<text x="234.4" y="44.6">D6</text>
<text x="234.4" y="46.9">DDZ3V3ASF-7</text>
<text x="249" y="46.9">3V3</text>
<text x="37.4" y="53.3">GND</text>
<text x="50.1" y="53.3">GND</text>
<text x="73.6" y="53.3">GNDA</text>
<text x="86.3" y="53.3">GNDA</text>
<text x="101.6" y="49.5">TestPoint</text>
<text x="175.2" y="53.3">GNDA</text>
<text x="186.7" y="53.3">GNDA</text>
<text x="218.4" y="53.3">GNDA</text>
<text x="229.9" y="53.3">GNDA</text>
<text x="52.1" y="66.4">Datasheet</text>
<text x="191.8" y="66.4">Datasheet</text>
<text x="46.4" y="74.9">NCS2333</text>
<text x="48.9" y="72.4">U5A</text>
<text x="184.8" y="74.9">NCS2333</text>
<text x="187.3" y="72.4">U7A</text>
<text x="31.8" y="83.8">RN7D</text>
<text x="46.2" y="80">+</text>
<text x="64.2" y="82.6">1k8</text>
<text x="64.7" y="80">R8</text>
<text x="82.5" y="80">RN9B</text>
<text x="83.3" y="82.6">10k</text>
<text x="120.6" y="82.6">+5VA</text>
<text x="170.2" y="83.8">RN7B</text>
<text x="184.7" y="80">+</text>
<text x="202.5" y="80">R14</text>
<text x="202.7" y="82.6">1k8</text>
<text x="220.9" y="80">RN9D</text>
<text x="221.7" y="82.6">10k</text>
<text x="259.1" y="82.6">+5VA</text>
<text x="31.8" y="86.4">100k</text>
<text x="49.5" y="87.6">R4</text>
<text x="76.2" y="86.4">C4</text>
<text x="76.2" y="88.9">100n</text>
<text x="97.8" y="86.4">RN11B</text>
<text x="97.8" y="88.9">18k</text>
<text x="170.2" y="86.4">100k</text>
<text x="187.3" y="87.6">R12</text>
<text x="214.6" y="86.4">C13</text>
<text x="214.6" y="88.9">100n</text>
<text x="237.5" y="86.4">RN11D</text>
<text x="237.5" y="88.9">18k</text>
<text x="26.7" y="92.7">GNDA</text>
<text x="49" y="90.2">1k8</text>
<text x="71.1" y="95.3">GNDA</text>
<text x="92.7" y="95.3">GNDA</text>
<text x="124.2" y="95" transform="rotate(-90 124.2 95)">V+</text>
<text x="124.5" y="95.3">U5C</text>
<text x="142.2" y="95.3">C10</text>
<text x="165.1" y="92.7">GNDA</text>
<text x="187.4" y="90.2">1k8</text>
<text x="209.5" y="95.3">GNDA</text>
<text x="232.4" y="95.3">GNDA</text>
<text x="262.6" y="95" transform="rotate(-90 262.6 95)">V+</text>
<text x="262.9" y="95.3">U7C</text>
<text x="280.6" y="95.3">C16</text>
<text x="46.4" y="99.1">NCS2333</text>
<text x="48.8" y="96.5">U5B</text>
<text x="124.2" y="98.8" transform="rotate(-90 124.2 98.8)">V-</text>
<text x="124.5" y="97.8">NCS2333</text>
<text x="142.2" y="97.8">100n</text>
<text x="184.8" y="99.1">NCS2333</text>
<text x="187.2" y="96.5">U7B</text>
<text x="262.6" y="98.8" transform="rotate(-90 262.6 98.8)">V-</text>
<text x="262.9" y="97.8">NCS2333</text>
<text x="280.8" y="97.8">100n</text>
<text x="31.1" y="108">RN7C</text>
<text x="46.2" y="104.1">+</text>
<text x="64.2" y="106.7">1k8</text>
<text x="64.7" y="104.1">R9</text>
<text x="82.6" y="104.1">RN9A</text>
<text x="83.3" y="106.7">10k</text>
<text x="120.6" y="108">GNDA</text>
<text x="135.9" y="108">GNDA</text>
<text x="170.2" y="108">RN7A</text>
<text x="184.7" y="104.1">+</text>
<text x="202.5" y="104.1">R15</text>
<text x="202.7" y="106.7">1k8</text>
<text x="220.9" y="104.1">RN9C</text>
<text x="221.7" y="106.7">10k</text>
<text x="259.1" y="108">GNDA</text>
<text x="274.3" y="108">GNDA</text>
<text x="31.1" y="110.5">100k</text>
<text x="49.5" y="111.8">R5</text>
<text x="76.2" y="110.5">C5</text>
<text x="76.2" y="113">100n</text>
<text x="97.8" y="110.5">RN11A</text>
<text x="97.8" y="113">18k</text>
<text x="170.2" y="110.5">100k</text>
<text x="187.3" y="111.8">R13</text>
<text x="214.6" y="110.5">C14</text>
<text x="214.6" y="113">100n</text>
<text x="237.5" y="110.5">RN11C</text>
<text x="237.5" y="113">18k</text>
<text x="26.7" y="116.8">GNDA</text>
<text x="49" y="114.3">1k8</text>
<text x="71.1" y="119.4">GNDA</text>
<text x="92.7" y="119.4">GNDA</text>
<text x="165.1" y="116.8">GNDA</text>
<text x="187.4" y="114.3">1k8</text>
<text x="209.5" y="119.4">GNDA</text>
<text x="232.4" y="119.4">GNDA</text>
<text x="54.6" y="131.1">Datasheet</text>
<text x="46.4" y="143.5">NCS2333</text>
<text x="48.9" y="141">U6A</text>
<text x="46.2" y="148.6">+</text>
<text x="64.1" y="148.6">R10</text>
<text x="81.9" y="148.6">RN10B</text>
<text x="195.6" y="147.3">RN8C</text>
<text x="195.6" y="149.9">100k</text>
<text x="207" y="147.3">RN8D</text>
<text x="207" y="149.9">100k</text>
<text x="219.5" y="149.4" transform="rotate(-90 219.5 149.4)">10k</text>
<text x="230.9" y="149.4" transform="rotate(-90 230.9 149.4)">10k</text>
<text x="243.8" y="147.3">RN12A</text>
<text x="243.8" y="149.9">18k</text>
<text x="255.3" y="147.3">RN12B</text>
<text x="255.3" y="149.9">18k</text>
<text x="31.8" y="152.4">RN8B</text>
<text x="31.8" y="154.9">100k</text>
<text x="64.2" y="151.1">1k8</text>
<text x="76.2" y="154.9">C6</text>
<text x="83.3" y="151.1">10k</text>
<text x="99.1" y="154.9">RN12C</text>
<text x="120.6" y="152.4">+5VA</text>
<text x="216.9" y="150.8" transform="rotate(-90 216.9 150.8)">RN10C</text>
<text x="228.4" y="150.8" transform="rotate(-90 228.4 150.8)">RN10D</text>
<text x="26.7" y="161.3">GNDA</text>
<text x="49" y="158.8">1k8</text>
<text x="49.5" y="156.2">R6</text>
<text x="76.2" y="157.5">100n</text>
<text x="99.1" y="157.5">18k</text>
<text x="190.5" y="156.2">GNDA</text>
<text x="201.9" y="156.2">GNDA</text>
<text x="215.9" y="156.2">GNDA</text>
<text x="227.3" y="156.2">GNDA</text>
<text x="238.7" y="156.2">GNDA</text>
<text x="250.2" y="156.2">GNDA</text>
<text x="48.8" y="167.6">U6B</text>
<text x="71.1" y="163.8">GNDA</text>
<text x="94" y="163.8">GNDA</text>
<text x="124.2" y="164.9" transform="rotate(-90 124.2 164.9)">V+</text>
<text x="124.5" y="165.1">U6C</text>
<text x="124.5" y="167.6">NCS2333</text>
<text x="140.9" y="165.1">C11</text>
<text x="142.4" y="167.6">100n</text>
<text x="46.4" y="170.2">NCS2333</text>
<text x="124.2" y="168.7" transform="rotate(-90 124.2 168.7)">V-</text>
<text x="31.8" y="179.1">RN8A</text>
<text x="46.2" y="175.3">+</text>
<text x="64.1" y="175.3">R11</text>
<text x="64.2" y="177.8">1k8</text>
<text x="82" y="175.3">RN10A</text>
<text x="83.3" y="177.8">10k</text>
<text x="120.6" y="177.8">GNDA</text>
<text x="135.9" y="177.8">GNDA</text>
<text x="31.8" y="181.6">100k</text>
<text x="49" y="185.4">1k8</text>
<text x="49.5" y="182.9">R7</text>
<text x="76.2" y="181.6">C7</text>
<text x="76.2" y="184.2">100n</text>
<text x="99.1" y="181.6">RN12D</text>
<text x="99.1" y="184.2">18k</text>
<text x="26.7" y="188">GNDA</text>
<text x="71.1" y="190.5">GNDA</text>
<text x="94" y="190.5">GNDA</text>
</g>
<g font-size="1.8" fill="#a90000">
<text x="168.2" y="35.6">1</text>
<text x="191.1" y="38.1">2</text>
<text x="191.1" y="40.6">3</text>
<text x="205.1" y="39.4">4</text>
<text x="43.8" y="83.8">2</text>
<text x="43.8" y="78.7">3</text>
<text x="56.5" y="81.3">1</text>
<text x="182.2" y="83.8">2</text>
<text x="182.2" y="78.7">3</text>
<text x="194.9" y="81.3">1</text>
<text x="219.7" y="83.8">4</text>
<text x="31.5" y="87.9" transform="rotate(-90 31.5 87.9)">4</text>
<text x="237.2" y="84.1" transform="rotate(-90 237.2 84.1)">4</text>
<text x="122.9" y="90.5" transform="rotate(-90 122.9 90.5)">8</text>
<text x="261.4" y="90.5" transform="rotate(-90 261.4 90.5)">8</text>
<text x="122.9" y="101.9" transform="rotate(-90 122.9 101.9)">4</text>
<text x="261.4" y="101.9" transform="rotate(-90 261.4 101.9)">4</text>
<text x="43.8" y="102.9">5</text>
<text x="43.8" y="107.9">6</text>
<text x="56.5" y="105.4">7</text>
<text x="81.2" y="108">1</text>
<text x="182.2" y="102.9">5</text>
<text x="182.2" y="107.9">6</text>
<text x="194.9" y="105.4">7</text>
<text x="97.5" y="108.2" transform="rotate(-90 97.5 108.2)">1</text>
<text x="169.9" y="112.1" transform="rotate(-90 169.9 112.1)">1</text>
<text x="43.8" y="147.3">3</text>
<text x="56.5" y="149.9">1</text>
<text x="43.8" y="152.4">2</text>
<text x="206.8" y="151.4" transform="rotate(-90 206.8 151.4)">4</text>
<text x="232.2" y="151.4" transform="rotate(-90 232.2 151.4)">4</text>
<text x="243.6" y="151.4" transform="rotate(-90 243.6 151.4)">1</text>
<text x="122.9" y="160.3" transform="rotate(-90 122.9 160.3)">8</text>
<text x="43.8" y="174">5</text>
<text x="122.9" y="171.7" transform="rotate(-90 122.9 171.7)">4</text>
<text x="43.8" y="179.1">6</text>
<text x="56.5" y="176.5">7</text>
<text x="81.2" y="179.1">1</text>
<text x="31.5" y="183.2" transform="rotate(-90 31.5 183.2)">1</text>
<text x="98.8" y="185.7" transform="rotate(-90 98.8 185.7)">4</text>
</g>
<g font-size="1.8" fill="#725600">
<text x="238.9" y="40.6">PITOT</text>
<text x="16.9" y="80">APPS_S1</text>
<text x="104.2" y="82.6">APPS_1</text>
<text x="155.2" y="80">BPPS_S1</text>
<text x="243.9" y="82.6">BPPS_1</text>
<text x="16.9" y="104.1">APPS_S2</text>
<text x="104.2" y="106.7">APPS_2</text>
<text x="155.2" y="104.1">BPPS_S2</text>
<text x="243.9" y="106.7">BPPS_2</text>
<text x="15.7" y="148.6">BRAKE_SR</text>
<text x="105.5" y="151.1">BRAKE_R</text>
<text x="15.8" y="175.3">BRAKE_SF</text>
<text x="105.5" y="177.8">BRAKE_F</text>
</g>
</svg>
